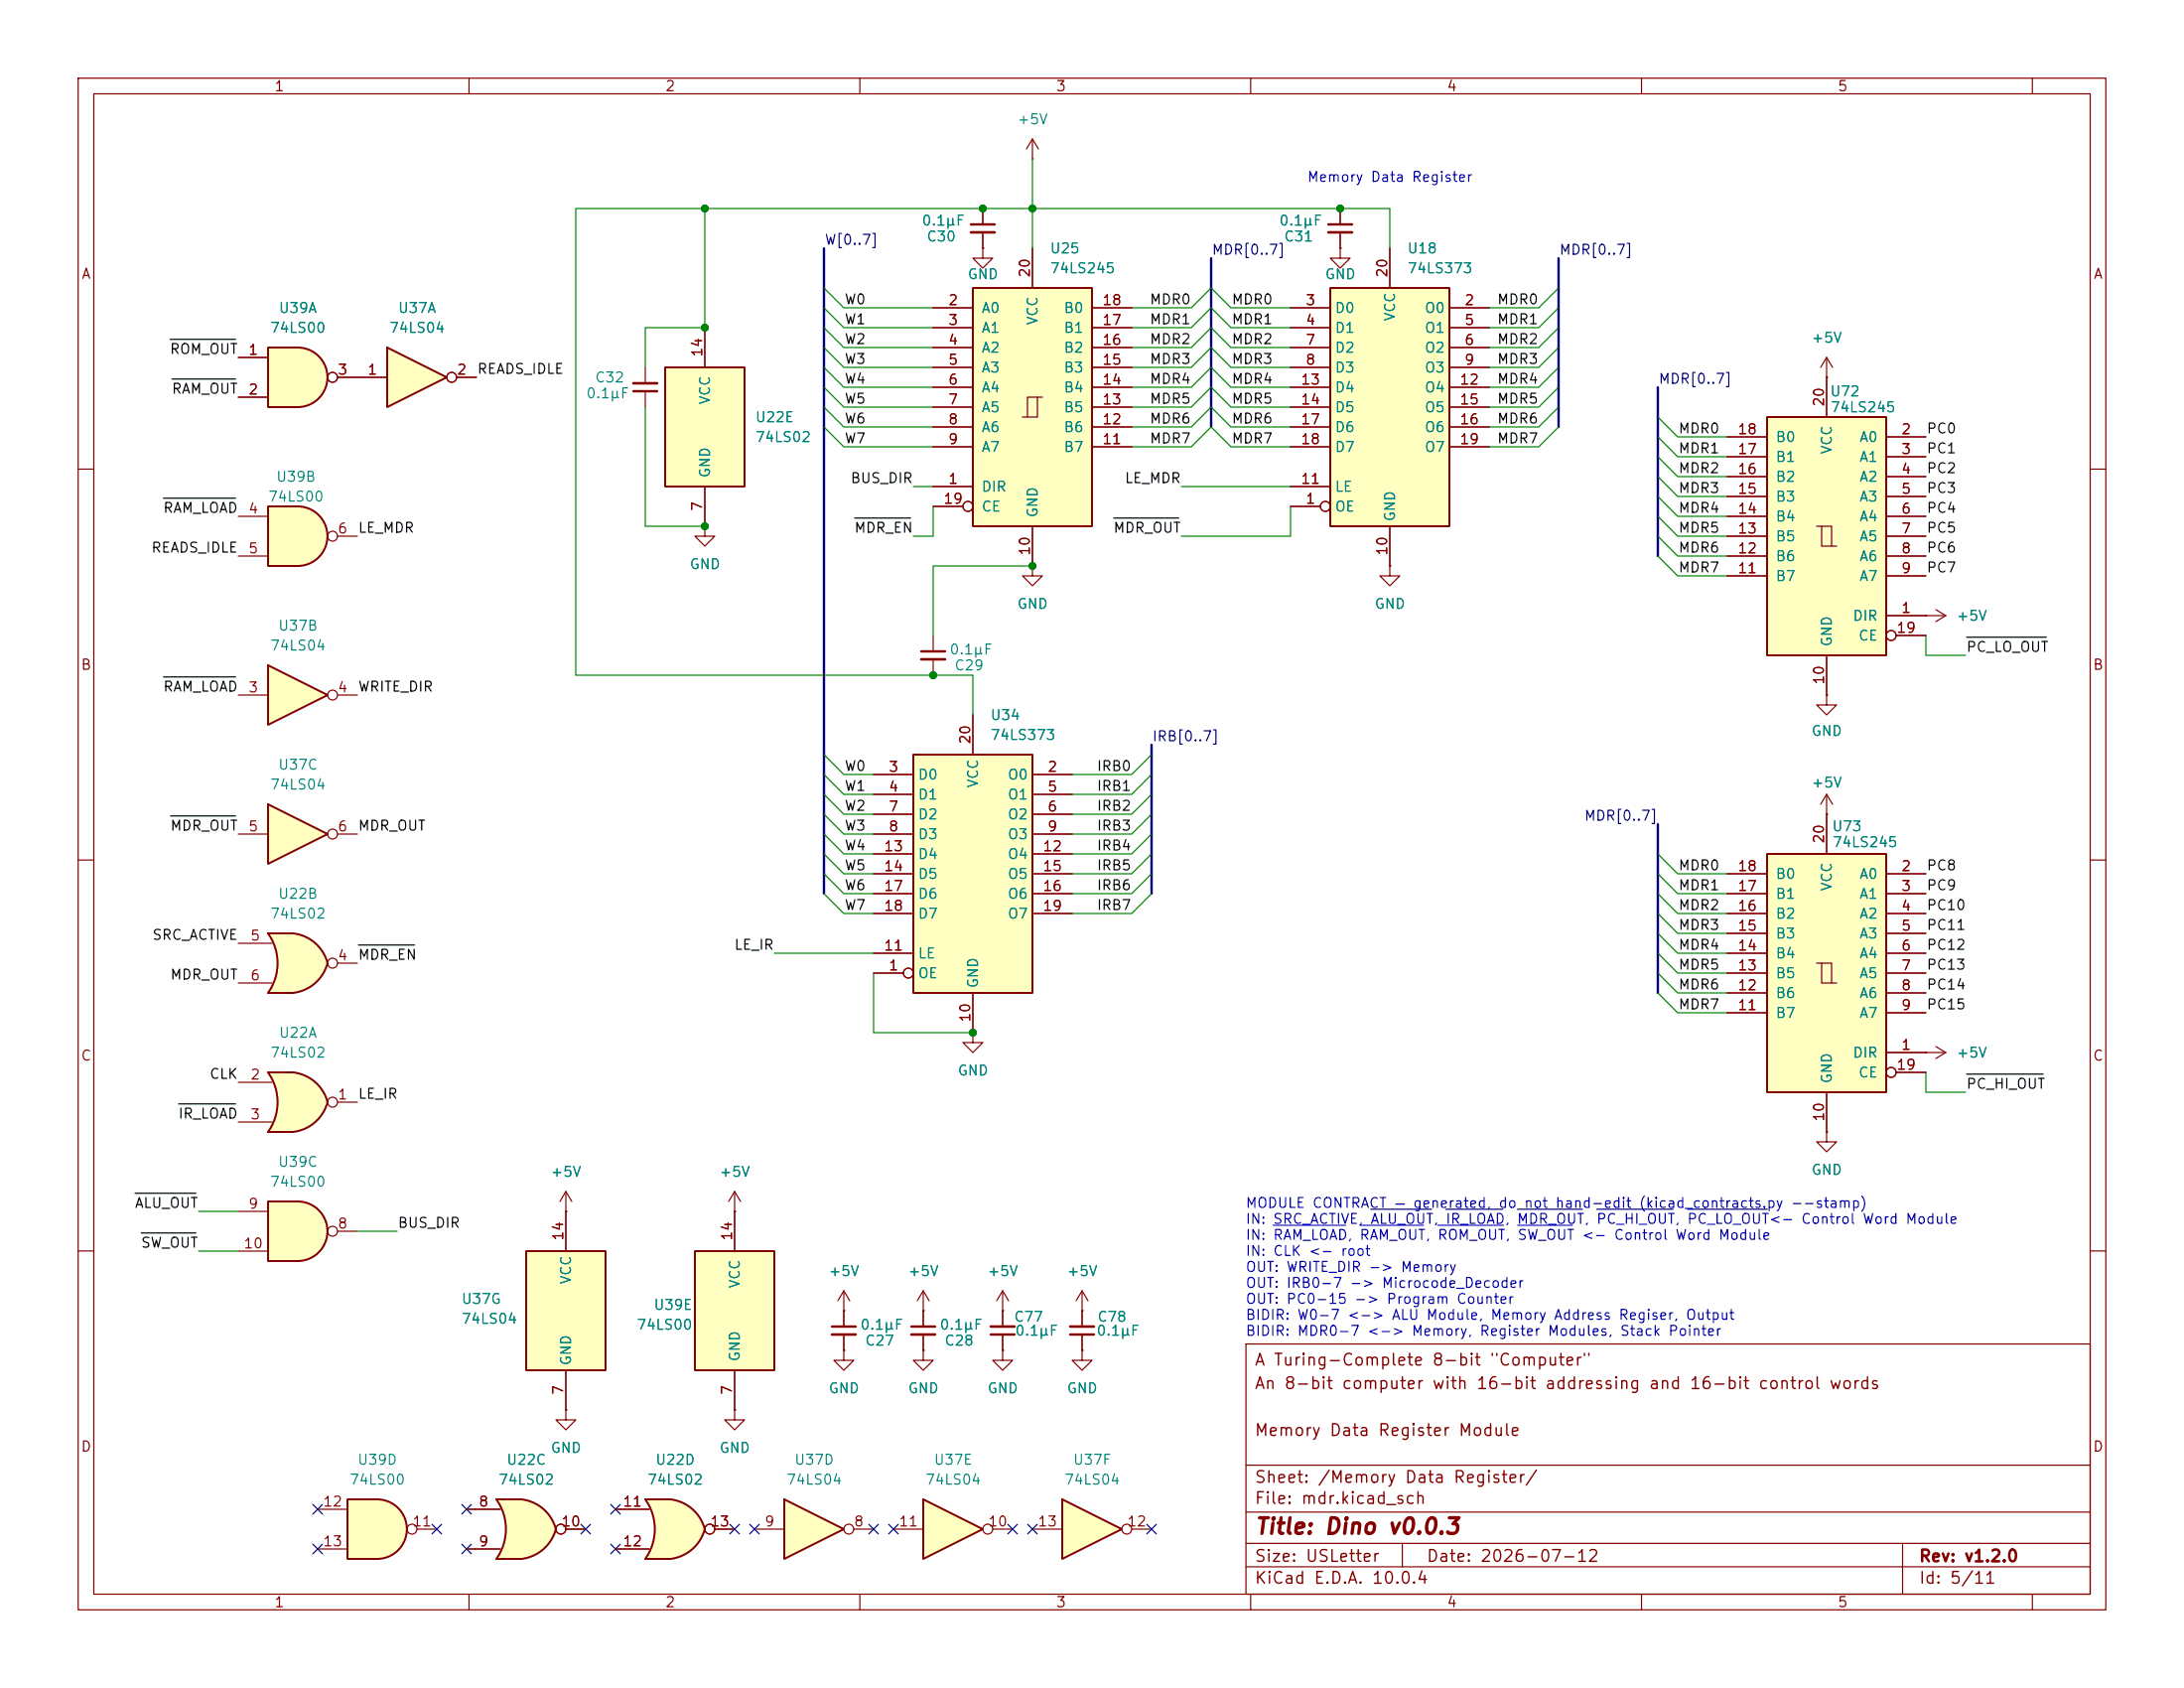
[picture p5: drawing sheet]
<svg xmlns="http://www.w3.org/2000/svg" width="279mm" height="216mm" viewBox="0 0 279 216" stroke-linecap="round" stroke-linejoin="round" font-family="sans-serif">
<g fill="none" stroke="#840000" stroke-width=".15">
<path d="M10 10h259.4v195.9h-259.4zM12 12h255.4v191.9h-255.4zM60 10v2M110 10v2M160 10v2M210 10v2M260 10v2M10 60h2M177.8 72.4v1.3h-1.3l1.3 1.2 1.3-1.2h-1.3M177.8 72.4h.1M267.4 60h2M10 110h2"/>
<path d="M267.4 110h2M10 160h2M118.1 167.6v2.1M118.1 170.7v2M159.4 171.9h108v32h-108zM267.4 160h2M159.4 197.4h108M159.4 193.4h108M159.4 187.4h108M179.4 197.4v3M243.4 197.4v6.5M60 203.9v2"/>
<path d="M110 203.9v2M159.4 200.4h108M160 203.9v2M210 203.9v2M260 203.9v2"/>
</g>
<path d="M116.6 169.7h3" fill="none" stroke="#840000" stroke-width=".3"/>
<path d="M116.6 170.7h3" fill="none" stroke="#840000" stroke-width=".33"/>
<path d="M100.3 191.8l7.6 3.8-7.6 3.8z" fill="#ffffc2"/>
<path d="M100.3 191.8l7.6 3.8-7.6 3.8z" fill="none" stroke="#840000" stroke-width=".25"/>
<g fill="none" stroke="#840000" stroke-width=".15">
<path d="M132.1 17.8l-.8 1.3M132.1 17.8l.7 1.3M132.1 17.8v2.5M132.1 20.3h.1M233.7 48.3h.1M233.7 45.7l-.8 1.3M233.7 45.7l.7 1.3M233.7 45.7v2.6M132.1 72.4v1.3h-1.3l1.3 1.2 1.2-1.2h-1.2M132.1 72.4h.1M119.4 81.3v2M119.4 84.3v2.1"/>
<path d="M107.9 167.6h.1M107.9 165.1l-.7 1.3M107.9 165.1l.8 1.3M107.9 165.1v4.6M107.9 170.7v2M118.1 172.7v1.3h-1.3l1.3 1.3 1.3-1.3h-1.3M118.1 172.7h.1M118.1 167.6h.1M118.1 165.1l-.8 1.3M118.1 165.1l.8 1.3M118.1 165.1v2.5M96.5 195.6h3.8"/>
<path d="M109.2 195.6h2.6"/>
<circle cx="108.6" cy="195.6" r=".63"/>
</g>
<path d="M117.9 83.3h3M106.4 169.7h3.1" fill="none" stroke="#840000" stroke-width=".3"/>
<path d="M117.9 84.3h3M106.4 170.7h3.1" fill="none" stroke="#840000" stroke-width=".33"/>
<path d="M118.1 191.8l7.6 3.8-7.6 3.8z" fill="#ffffc2"/>
<path d="M118.1 191.8l7.6 3.8-7.6 3.8z" fill="none" stroke="#840000" stroke-width=".25"/>
<g fill="none" stroke="#840000" stroke-width=".15">
<path d="M114.3 195.6h3.8M127 195.6h2.5"/>
<circle cx="126.4" cy="195.6" r=".63"/>
</g>
<path d="M116.8 96.5h15.3v30.5h-15.3z" fill="#ffffc2"/>
<path d="M116.8 96.5h15.3v30.5h-15.3z" fill="none" stroke="#840000" stroke-width=".25"/>
<g fill="none" stroke="#840000" stroke-width=".15">
<path d="M111.8 99.1h5M124.5 91.4v5.1M132.1 99.1h5.1M111.8 101.6h5M111.8 104.1h5M111.8 106.7h5M111.8 109.2h5M111.8 111.8h5M111.8 114.3h5M111.8 116.8h5M132.1 101.6h5.1M132.1 104.1h5.1"/>
<path d="M132.1 106.7h5.1M132.1 109.2h5.1M132.1 111.8h5.1M132.1 114.3h5.1M132.1 116.8h5.1M111.8 124.5h3.8M111.8 121.9h5M124.5 127v5.1M246.4 134.6h.1M246.4 134.6h2.5M247.6 133.9l1.3 .7M248.9 134.6l-1.3 .8"/>
<path d="M107.9 172.7v1.3h-1.2l1.2 1.3 1.3-1.3h-1.3M107.9 172.7h.1"/>
<circle cx="116.2" cy="124.5" r=".63"/>
</g>
<path d="M135.9 191.8l7.6 3.8-7.6 3.8z" fill="#ffffc2"/>
<path d="M135.9 191.8l7.6 3.8-7.6 3.8z" fill="none" stroke="#840000" stroke-width=".25"/>
<g fill="none" stroke="#840000" stroke-width=".15">
<path d="M233.7 144.8v1.3h-1.3l1.3 1.2 1.2-1.2h-1.2M233.7 144.8h.1M128.3 172.7v1.3h-1.3l1.3 1.3 1.2-1.3h-1.2M128.3 172.7h.1M138.4 167.6v2.1M138.4 170.7v2M132.1 195.6h3.8M144.8 195.6h2.5"/>
<circle cx="144.1" cy="195.6" r=".63"/>
</g>
<path d="M136.9 170.7h3.1" fill="none" stroke="#840000" stroke-width=".3"/>
<path d="M136.9 169.7h3.1" fill="none" stroke="#840000" stroke-width=".33"/>
<path d="M226.1 109.2h15.2v30.5h-15.2z" fill="#ffffc2"/>
<g fill="none" stroke="#840000" stroke-width=".15">
<path d="M125.7 26.7v2M125.7 29.7v2.1M82.5 47v2M82.5 50v2.1M90.2 67.3v1.3h-1.3l1.3 1.3 1.2-1.3h-1.2M90.2 67.3h.1M221 111.8h5.1M221 114.3h5.1M221 116.8h5.1M221 119.4h5.1M233.7 104.1v5.1M241.3 111.8h5.1"/>
<path d="M241.3 114.3h5.1M241.3 116.8h5.1M241.3 119.4h5.1M221 121.9h5.1M221 124.5h5.1M221 127h5.1M221 129.5h5.1M232.4 123.2h.6v2.5h1.9M233 123.2h1.3v2.5M233.7 139.7v5.1M241.3 134.6h5.1M241.3 121.9h5.1"/>
<path d="M241.3 124.5h5.1M241.3 127h5.1M241.3 129.5h5.1M242.6 137.2h3.8M128.3 167.6h.1M128.3 165.1l-.8 1.3M128.3 165.1l.7 1.3M128.3 165.1v2.5M138.4 172.7v1.3h-1.2l1.2 1.3 1.3-1.3h-1.3M138.4 172.7h.1M138.4 167.6h.1M138.4 165.1l-.7 1.3"/>
<path d="M138.4 165.1l.8 1.3M138.4 165.1v2.5"/>
<circle cx="241.9" cy="137.2" r=".63"/>
</g>
<path d="M226.1 109.2h15.2v30.5h-15.2z" fill="none" stroke="#840000" stroke-width=".25"/>
<path d="M124.2 28.7h3.1M81 50h3.1" fill="none" stroke="#840000" stroke-width=".3"/>
<path d="M124.2 29.7h3.1M81 49h3.1" fill="none" stroke="#840000" stroke-width=".33"/>
<path d="M85.1 47h10.1v15.2h-10.1z" fill="#ffffc2"/>
<path d="M85.1 47h10.1v15.2h-10.1z" fill="none" stroke="#840000" stroke-width=".25"/>
<path d="M90.2 41.9v5.1M90.2 62.2v5.1" fill="none" stroke="#840000" stroke-width=".15"/>
<path d="M124.5 36.8h15.2v30.5h-15.2z" fill="#ffffc2"/>
<g fill="none" stroke="#840000" stroke-width=".15">
<path d="M119.4 39.4h5.1M125.7 31.8v1.2h-1.2l1.2 1.3 1.3-1.3h-1.3M125.7 31.8h.1M132.1 31.8v5M139.7 39.4h5.1M119.4 41.9h5.1M119.4 44.5h5.1M119.4 47h5.1M119.4 49.5h5.1M119.4 52.1h5.1M119.4 54.6h5.1M119.4 57.2h5.1"/>
<path d="M132.7 50.8h-1.3v2.5M133.3 50.8h-.6v2.5h-1.9M139.7 41.9h5.1M139.7 44.5h5.1M139.7 47h5.1M139.7 49.5h5.1M139.7 52.1h5.1M139.7 54.6h5.1M139.7 57.2h5.1M119.4 62.2h5.1M119.4 64.8h3.8M132.1 67.3v5.1"/>
<path d="M246.4 78.7h.1M246.4 78.7h2.5M247.6 78l1.3 .7M248.9 78.7l-1.3 .8M233.7 88.9v1.3h-1.3l1.3 1.2 1.2-1.2h-1.2M233.7 88.9h.1M233.7 104.1h.1M233.7 101.6l-.8 1.3M233.7 101.6l.7 1.3M233.7 101.6v2.5M124.5 132.1v1.3h-1.3l1.3 1.2 1.2-1.2h-1.2M124.5 132.1h.1"/>
<path d="M128.3 167.6v2.1M128.3 170.7v2"/>
<circle cx="123.8" cy="64.8" r=".63"/>
</g>
<path d="M124.5 36.8h15.2v30.5h-15.2z" fill="none" stroke="#840000" stroke-width=".25"/>
<path d="M126.7 170.7h3.1" fill="none" stroke="#840000" stroke-width=".3"/>
<path d="M126.7 169.7h3.1" fill="none" stroke="#840000" stroke-width=".33"/>
<path d="M226.1 53.3h15.2v30.5h-15.2z" fill="#ffffc2"/>
<g fill="none" stroke="#840000" stroke-width=".15">
<path d="M221 55.9h5.1M221 58.4h5.1M233.7 48.3v5M241.3 55.9h5.1M241.3 58.4h5.1M221 61h5.1M221 63.5h5.1M221 66h5.1M221 68.6h5.1M221 71.1h5.1M221 73.7h5.1M232.4 67.3h.6v2.6h1.9"/>
<path d="M233 67.3h1.3v2.6M241.3 78.7h5.1M241.3 61h5.1M241.3 63.5h5.1M241.3 66h5.1M241.3 68.6h5.1M241.3 71.1h5.1M241.3 73.7h5.1M233.7 83.8v5.1M242.6 81.3h3.8"/>
<circle cx="241.9" cy="81.3" r=".63"/>
</g>
<path d="M226.1 53.3h15.2v30.5h-15.2z" fill="none" stroke="#840000" stroke-width=".25"/>
<path d="M34.3 85.1l7.6 3.8-7.6 3.8z" fill="#ffffc2"/>
<path d="M34.3 85.1l7.6 3.8-7.6 3.8z" fill="none" stroke="#840000" stroke-width=".25"/>
<g fill="none" stroke="#840000" stroke-width=".15">
<path d="M30.5 88.9h3.8M43.2 88.9h2.5M72.4 154.9h.1M72.4 152.4l-.8 1.3M72.4 152.4l.8 1.3M72.4 152.4v2.5"/>
<circle cx="42.5" cy="88.9" r=".63"/>
</g>
<path d="M34.3 102.9l7.6 3.8-7.6 3.8z" fill="#ffffc2"/>
<path d="M34.3 102.9l7.6 3.8-7.6 3.8z" fill="none" stroke="#840000" stroke-width=".25"/>
<g fill="none" stroke="#840000" stroke-width=".15">
<path d="M171.4 26.7v2M171.4 29.7v2.1M30.5 106.7h3.8M43.2 106.7h2.5M72.4 180.3v1.3h-1.3l1.3 1.3 1.3-1.3h-1.3M72.4 180.3h.1M94 180.3v1.3h-1.3l1.3 1.3 1.2-1.3h-1.2M94 180.3h.1"/>
<circle cx="42.5" cy="106.7" r=".63"/>
</g>
<path d="M169.9 28.7h3.1" fill="none" stroke="#840000" stroke-width=".3"/>
<path d="M169.9 29.7h3.1" fill="none" stroke="#840000" stroke-width=".33"/>
<path d="M38.1 64.8a3.8 3.8 0 0 1 3.8 3.8 3.8 3.8 0 0 1-3.8 3.8z" fill="#ffffc2" stroke="#ffffc2" stroke-width=".13"/>
<path d="M34.3 64.8h3.8v7.6h-3.8z" fill="#ffffc2"/>
<path d="M34.3 64.8h3.8a3.8 3.8 0 0 1 3.8 3.8 3.8 3.8 0 0 1-3.8 3.8h-3.8z" fill="none" stroke="#840000" stroke-width=".25"/>
<g fill="none" stroke="#840000" stroke-width=".15">
<path d="M30.5 66h3.8M30.5 71.1h3.8M43.2 68.6h2.5"/>
<circle cx="42.5" cy="68.6" r=".63"/>
</g>
<path d="M38.1 44.5a3.8 3.8 0 0 1 3.8 3.8 3.8 3.8 0 0 1-3.8 3.8z" fill="#ffffc2" stroke="#ffffc2" stroke-width=".13"/>
<path d="M34.3 44.5h3.8v7.6h-3.8z" fill="#ffffc2"/>
<path d="M34.3 44.5h3.8a3.8 3.8 0 0 1 3.8 3.8 3.8 3.8 0 0 1-3.8 3.8h-3.8z" fill="none" stroke="#840000" stroke-width=".25"/>
<g fill="none" stroke="#840000" stroke-width=".15">
<path d="M30.5 45.7h3.8M30.5 50.8h3.8M43.2 48.3h2.5"/>
<circle cx="42.5" cy="48.3" r=".63"/>
</g>
<path d="M49.5 44.5l7.6 3.8-7.6 3.8z" fill="#ffffc2"/>
<path d="M49.5 44.5l7.6 3.8-7.6 3.8z" fill="none" stroke="#840000" stroke-width=".25"/>
<g fill="none" stroke="#840000" stroke-width=".15">
<path d="M45.7 48.3h3.8M58.4 48.3h2.6"/>
<circle cx="57.8" cy="48.3" r=".63"/>
</g>
<path d="M82.5 191.8h3.2M82.5 199.4h3.2" fill="none" stroke="#ffffc2" stroke-width=".13"/>
<g fill="#ffffc2" stroke="#ffffc2" stroke-width=".13">
<path d="M85.1 194.2l5.1 1.4a5.2 5.2 0 0 1-4.4 3.8z"/>
<path d="M85.8 191.8a5.1 5.1 0 0 1 4.4 3.8l-5 1.3z"/>
</g>
<path d="M82.5 191.8h3.2v7.6h-3.2a6.7 6.7 0 0 0 0-7.6z" fill="#ffffc2"/>
<path d="M85.7 191.8h-3.2a6.6 6.6 0 0 1 0 7.6h3.2M85.8 191.8a5.2 5.2 0 0 1 4.4 3.8 5.2 5.2 0 0 1-4.4 3.8" fill="none" stroke="#840000" stroke-width=".25"/>
<g fill="none" stroke="#840000" stroke-width=".15">
<path d="M78.7 193h4.4M78.7 198.1h4.4M91.4 195.6h2.6"/>
<circle cx="90.8" cy="195.6" r=".63"/>
</g>
<path d="M63.5 191.8h3.2M63.5 199.4h3.2" fill="none" stroke="#ffffc2" stroke-width=".13"/>
<g fill="#ffffc2" stroke="#ffffc2" stroke-width=".13">
<path d="M66.1 194.2l5 1.4a5.2 5.2 0 0 1-4.4 3.8z"/>
<path d="M66.7 191.8a5.1 5.1 0 0 1 4.4 3.8l-5 1.3z"/>
</g>
<path d="M63.5 191.8h3.2v7.6h-3.2a6.7 6.7 0 0 0 0-7.6z" fill="#ffffc2"/>
<path d="M66.7 191.8h-3.2a6.6 6.6 0 0 1 0 7.6h3.2M66.7 191.8a5.2 5.2 0 0 1 4.4 3.8 5.2 5.2 0 0 1-4.4 3.8" fill="none" stroke="#840000" stroke-width=".25"/>
<g fill="none" stroke="#840000" stroke-width=".15">
<path d="M59.7 193h4.3M59.7 198.1h4.3M72.4 195.6h2.5"/>
<circle cx="71.8" cy="195.6" r=".63"/>
</g>
<path d="M88.9 160h10.2v15.3h-10.2z" fill="#ffffc2"/>
<path d="M88.9 160h10.2v15.3h-10.2z" fill="none" stroke="#840000" stroke-width=".25"/>
<path d="M94 154.9v5.1M94 175.3v5" fill="none" stroke="#840000" stroke-width=".15"/>
<path d="M67.3 160h10.2v15.3h-10.2z" fill="#ffffc2"/>
<path d="M67.3 160h10.2v15.3h-10.2z" fill="none" stroke="#840000" stroke-width=".25"/>
<path d="M72.4 154.9v5.1M94 154.9h.1M94 152.4l-.8 1.3M94 152.4l.7 1.3M94 152.4v2.5M72.4 175.3v5" fill="none" stroke="#840000" stroke-width=".15"/>
<path d="M48.3 191.8a3.8 3.8 0 0 1 3.8 3.8 3.8 3.8 0 0 1-3.8 3.8z" fill="#ffffc2" stroke="#ffffc2" stroke-width=".13"/>
<path d="M44.4 191.8h3.9v7.6h-3.9z" fill="#ffffc2"/>
<path d="M44.4 191.8h3.9a3.8 3.8 0 0 1 3.8 3.8 3.8 3.8 0 0 1-3.8 3.8h-3.9z" fill="none" stroke="#840000" stroke-width=".25"/>
<g fill="none" stroke="#840000" stroke-width=".15">
<path d="M40.6 193h3.8M40.6 198.1h3.8M53.3 195.6h2.6"/>
<circle cx="52.7" cy="195.6" r=".63"/>
</g>
<path d="M170.2 36.8h15.2v30.5h-15.2z" fill="#ffffc2"/>
<path d="M170.2 36.8h15.2v30.5h-15.2z" fill="none" stroke="#840000" stroke-width=".25"/>
<g fill="none" stroke="#840000" stroke-width=".15">
<path d="M165.1 39.4h5.1M171.4 31.8v1.2h-1.2l1.2 1.3 1.3-1.3h-1.3M171.4 31.8h.1M177.8 31.8v5M185.4 39.4h5.1M165.1 41.9h5.1M165.1 44.5h5.1M165.1 47h5.1M165.1 49.5h5.1M165.1 52.1h5.1M165.1 54.6h5.1M165.1 57.2h5.1"/>
<path d="M185.4 41.9h5.1M185.4 44.5h5.1M185.4 47h5.1M185.4 49.5h5.1M185.4 52.1h5.1M185.4 54.6h5.1M185.4 57.2h5.1M165.1 64.8h3.8M165.1 62.2h5.1M177.8 67.3v5.1"/>
<circle cx="169.5" cy="64.8" r=".63"/>
</g>
<path d="M38.1 153.7a3.8 3.8 0 0 1 3.8 3.8 3.8 3.8 0 0 1-3.8 3.8z" fill="#ffffc2" stroke="#ffffc2" stroke-width=".13"/>
<path d="M34.3 153.7h3.8v7.6h-3.8z" fill="#ffffc2"/>
<path d="M34.3 153.7h3.8a3.8 3.8 0 0 1 3.8 3.8 3.8 3.8 0 0 1-3.8 3.8h-3.8z" fill="none" stroke="#840000" stroke-width=".25"/>
<g fill="none" stroke="#840000" stroke-width=".15">
<path d="M30.5 154.9h3.8M43.2 157.5h2.5M30.5 160h3.8"/>
<circle cx="42.5" cy="157.5" r=".63"/>
</g>
<path d="M34.3 119.4h3.2M34.3 127h3.2" fill="none" stroke="#ffffc2" stroke-width=".13"/>
<g fill="#ffffc2" stroke="#ffffc2" stroke-width=".13">
<path d="M36.9 121.8l5 1.4a5.2 5.2 0 0 1-4.4 3.8z"/>
<path d="M37.5 119.4a5.1 5.1 0 0 1 4.4 3.8l-5 1.3z"/>
</g>
<path d="M34.3 119.4h3.2v7.6h-3.2a6.7 6.7 0 0 0 0-7.6z" fill="#ffffc2"/>
<path d="M37.5 119.4h-3.2a6.6 6.6 0 0 1 0 7.6h3.2M37.5 119.4a5.1 5.1 0 0 1 4.4 3.8 5.2 5.2 0 0 1-4.4 3.8" fill="none" stroke="#840000" stroke-width=".25"/>
<g fill="none" stroke="#840000" stroke-width=".15">
<path d="M30.5 120.7h4.3M30.5 125.7h4.3M43.2 123.2h2.5"/>
<circle cx="42.5" cy="123.2" r=".63"/>
</g>
<path d="M34.3 137.2h3.2M34.3 144.8h3.2" fill="none" stroke="#ffffc2" stroke-width=".13"/>
<g fill="#ffffc2" stroke="#ffffc2" stroke-width=".13">
<path d="M36.9 139.6l5 1.4a5.2 5.2 0 0 1-4.4 3.8z"/>
<path d="M37.5 137.2a5.1 5.1 0 0 1 4.4 3.8l-5 1.3z"/>
</g>
<path d="M34.3 137.2h3.2v7.6h-3.2a6.7 6.7 0 0 0 0-7.6z" fill="#ffffc2"/>
<path d="M37.5 137.2h-3.2a6.6 6.6 0 0 1 0 7.6h3.2M37.5 137.2a5.1 5.1 0 0 1 4.4 3.8 5.2 5.2 0 0 1-4.4 3.8" fill="none" stroke="#840000" stroke-width=".25"/>
<g fill="none" stroke="#840000" stroke-width=".15">
<path d="M119.4 39.4h5.1M125.7 31.8h.1M125.7 26.7v2M125.7 29.7v2.1M132.1 31.8v5M139.7 39.4h5.1M165.1 39.4h5.1M171.4 31.8h.1M171.4 26.7v2M171.4 29.7v2.1M177.8 31.8v5M185.4 39.4h5.1"/>
<path d="M30.5 45.7h3.8M30.5 50.8h3.8M43.2 48.3h6.3M58.4 48.3h2.6M90.2 41.9v5.1M119.4 41.9h5.1M119.4 44.5h5.1M119.4 47h5.1M119.4 49.5h5.1M119.4 52.1h5.1M119.4 54.6h5.1M119.4 57.2h5.1"/>
<path d="M139.7 41.9h5.1M139.7 44.5h5.1M139.7 47h5.1M139.7 49.5h5.1M139.7 52.1h5.1M139.7 54.6h5.1M139.7 57.2h5.1M165.1 41.9h5.1M165.1 44.5h5.1M165.1 47h5.1M165.1 49.5h5.1M165.1 52.1h5.1"/>
<path d="M165.1 54.6h5.1M165.1 57.2h5.1M185.4 41.9h5.1M185.4 44.5h5.1M185.4 47h5.1M185.4 49.5h5.1M185.4 52.1h5.1M185.4 54.6h5.1M185.4 57.2h5.1M221 55.9h5.1M221 58.4h5.1M233.7 48.3h.1"/>
<path d="M233.7 48.3v5M241.3 55.9h5.1M241.3 58.4h5.1M90.2 67.3h.1M90.2 62.2v5.1M119.4 64.8h3.8M119.4 62.2h5.1M132.1 72.4h.1M132.1 67.3v5.1M165.1 64.8h3.8M165.1 62.2h5.1M177.8 72.4h.1"/>
<path d="M177.8 67.3v5.1M221 61h5.1M221 63.5h5.1M221 66h5.1M221 68.6h5.1M221 71.1h5.1M221 73.7h5.1M241.3 78.7h5.1M241.3 61h5.1M241.3 63.5h5.1M241.3 66h5.1M241.3 68.6h5.1"/>
<path d="M241.3 71.1h5.1M241.3 73.7h5.1M246.4 78.7h.1M111.8 99.1h5M124.5 91.4v5.1M132.1 99.1h5.1M233.7 88.9h.1M233.7 83.8v5.1M242.6 81.3h3.8M111.8 111.8h5M111.8 114.3h5M111.8 116.8h5"/>
<path d="M111.8 101.6h5M111.8 104.1h5M111.8 106.7h5M111.8 109.2h5M132.1 111.8h5.1M132.1 114.3h5.1M132.1 116.8h5.1M132.1 101.6h5.1M132.1 104.1h5.1M132.1 106.7h5.1M132.1 109.2h5.1M221 111.8h5.1"/>
<path d="M221 114.3h5.1M221 116.8h5.1M221 119.4h5.1M233.7 104.1h.1M233.7 104.1v5.1M241.3 111.8h5.1M241.3 114.3h5.1M241.3 116.8h5.1M241.3 119.4h5.1M30.5 138.4h4.3M111.8 121.9h5M111.8 124.5h3.8"/>
<path d="M124.5 132.1h.1M124.5 127v5.1M221 121.9h5.1M221 124.5h5.1M221 127h5.1M221 129.5h5.1M233.7 139.7v5.1M241.3 134.6h5.1M241.3 121.9h5.1M241.3 124.5h5.1M241.3 127h5.1M241.3 129.5h5.1"/>
<path d="M242.6 137.2h3.8M246.4 134.6h.1M30.5 143.5h4.3M43.2 141h2.5M72.4 154.9h.1M72.4 154.9v5.1M94 154.9h.1M94 154.9v5.1M233.7 144.8h.1M72.4 175.3v5M94 175.3v5M107.9 172.7h.1"/>
<path d="M107.9 167.6h.1M107.9 167.6v2.1M107.9 170.7v2M118.1 167.6h.1M118.1 172.7h.1M118.1 167.6v2.1M118.1 170.7v2M128.3 167.6h.1M128.3 172.7h.1M128.3 167.6v2.1M128.3 170.7v2M138.4 167.6h.1"/>
<path d="M138.4 172.7h.1M138.4 167.6v2.1M138.4 170.7v2M59.7 193h4.3M59.7 198.1h4.3M72.4 180.3h.1M72.4 195.6h2.5M78.7 193h4.4M78.7 198.1h4.4M91.4 195.6h2.6M94 180.3h.1"/>
<circle cx="42.5" cy="48.3" r=".63"/>
<circle cx="57.8" cy="48.3" r=".63"/>
<circle cx="123.8" cy="64.8" r=".63"/>
<circle cx="169.5" cy="64.8" r=".63"/>
<circle cx="241.9" cy="81.3" r=".63"/>
<circle cx="116.2" cy="124.5" r=".63"/>
<circle cx="241.9" cy="137.2" r=".63"/>
<circle cx="42.5" cy="141" r=".63"/>
<circle cx="71.8" cy="195.6" r=".63"/>
<circle cx="90.8" cy="195.6" r=".63"/>
</g>
<g fill="none" stroke="#000" stroke-width=".15">
<path d="M21.8 43.4h8.3M22 48.5h8.1M20.9 63.7h9.2M109.3 66.3h7.2M142.5 66.3h8.3M20.9 86.6h9.2M251.6 81.5h10.2M21.8 104.4h8.3M45.8 120.9h7.2M251.6 137.4h9.8M17.3 152.6h7.8M18.1 157.7h7"/>
<path d="M22.8 141.2h7.3"/>
</g>
<path d="M105.4 31.8v82.5M154.9 33v21.6M199.4 33v21.6M212.1 49.5v21.6M147.3 95.3v19M212.1 105.4v21.6" fill="none" stroke="#000084" stroke-width=".3"/>
<g fill="none" stroke="#008400" stroke-width=".15">
<path d="M90.2 26.7v15.2h-7.7v5.1M105.4 36.8l2.5 2.6h11.5M105.4 39.4l2.5 2.5h11.5M132.1 20.3v11.5M144.8 39.4h7.6l2.5-2.6 2.6 2.6h7.6M177.8 31.8v-5.1h-104.1v59.7h50.8v5M199.4 36.8l-2.6 2.6h-6.3M199.4 39.4l-2.6 2.5h-6.3M82.5 52.1v15.2h7.7M105.4 54.6l2.5 2.6h11.5M105.4 47l2.5 2.5h11.5M105.4 44.5l2.5 2.5h11.5"/>
<path d="M105.4 41.9l2.5 2.6h11.5M105.4 52.1l2.5 2.5h11.5M105.4 49.5l2.5 2.6h11.5M144.8 57.2h7.6l2.5-2.6 2.6 2.6h7.6M144.8 49.5h7.6l2.5-2.5 2.6 2.5h7.6M144.8 41.9h7.6l2.5-2.5 2.6 2.5h7.6M144.8 47h7.6l2.5-2.5 2.6 2.5h7.6M144.8 44.5h7.6l2.5-2.6 2.6 2.6h7.6M144.8 54.6h7.6l2.5-2.5 2.6 2.5h7.6M144.8 52.1h7.6l2.5-2.6 2.6 2.6h7.6M199.4 54.6l-2.6 2.6h-6.3M199.4 47l-2.6 2.5h-6.3"/>
<path d="M199.4 44.5l-2.6 2.5h-6.3M199.4 41.9l-2.6 2.6h-6.3M199.4 52.1l-2.6 2.5h-6.3M199.4 49.5l-2.6 2.6h-6.3M212.1 55.9l2.5 2.5h6.4M212.1 53.3l2.5 2.6h6.4M212.1 58.4l2.5 2.6h6.4M116.8 62.2h2.6M119.4 64.8v3.8h-2.6M132.1 72.4h-12.7v8.9M151.1 62.2h14M165.1 64.8v3.8h-14"/>
<path d="M212.1 68.6l2.5 2.5h6.4M212.1 61l2.5 2.5h6.4M212.1 63.5l2.5 2.5h6.4M212.1 66l2.5 2.6h6.4M212.1 71.1l2.5 2.6h6.4M105.4 96.5l2.5 2.6h3.9M105.4 99.1l2.5 2.5h3.9M147.3 96.5l-2.5 2.6h-7.6M147.3 99.1l-2.5 2.5h-7.6M246.4 81.3v2.5h5.1M105.4 109.2l2.5 2.6h3.9M105.4 111.8l2.5 2.5h3.9"/>
<path d="M105.4 114.3l2.5 2.5h3.9M105.4 106.7l2.5 2.5h3.9M105.4 104.1l2.5 2.6h3.9M105.4 101.6l2.5 2.5h3.9M147.3 109.2l-2.5 2.6h-7.6M147.3 111.8l-2.5 2.5h-7.6M147.3 114.3l-2.5 2.5h-7.6M147.3 106.7l-2.5 2.5h-7.6M147.3 104.1l-2.5 2.6h-7.6M147.3 101.6l-2.5 2.5h-7.6M212.1 109.2l2.5 2.6h6.4M212.1 111.8l2.5 2.5h6.4"/>
<path d="M212.1 116.8l2.5 2.6h6.4M212.1 119.4l2.5 2.5h6.4M212.1 114.3l2.5 2.5h6.4M99.1 121.9h12.7M111.8 124.5v7.6h12.7M212.1 124.5l2.5 2.5h6.4M212.1 127l2.5 2.5h6.4M212.1 121.9l2.5 2.6h6.4M246.4 137.2v2.5h5.1M25.4 154.9h5.1M45.7 157.5h5.1M25.4 160h5.1"/>
</g>
<g fill="none" stroke="#000084" stroke-width=".15">
<path d="M40 197.5l1.2 1.2M40 192.4l1.2 1.2M41.2 197.5l-1.2 1.2M41.2 192.4l-1.2 1.2M55.3 195l1.2 1.2M56.5 195l-1.2 1.2M59.1 192.4l1.2 1.2M59.1 197.5l1.2 1.2M60.3 192.4l-1.2 1.2M60.3 197.5l-1.2 1.2M74.3 195l1.2 1.2M75.5 195l-1.2 1.2"/>
<path d="M78.1 197.5l1.2 1.2M78.1 192.4l1.2 1.2M79.3 197.5l-1.2 1.2M79.3 192.4l-1.2 1.2M93.4 195l1.2 1.2M94.6 195l-1.2 1.2M95.9 195l1.2 1.2M97.1 195l-1.2 1.2M111.2 195l1.2 1.2M112.4 195l-1.2 1.2M113.7 195l1.2 1.2M114.9 195l-1.2 1.2"/>
<path d="M128.9 195l1.2 1.2M130.1 195l-1.2 1.2M131.5 195l1.2 1.2M132.7 195l-1.2 1.2M146.7 195l1.2 1.2M147.9 195l-1.2 1.2"/>
</g>
<path d="M162.9 156.7h9.2M174 156.7h8.1M175.4 154.7h7.7M183.9 156.7h8.4M185 154.7h7.3M194.1 154.7h8.3M194.2 156.7h7M204.3 154.7h9.7M215.9 154.7h10.2" fill="none" stroke="#0000c2" stroke-width=".15"/>
<g fill="#008400" stroke="#008400" stroke-width=".13">
<circle cx="132.1" cy="26.7" r=".46"/>
<circle cx="125.7" cy="26.7" r=".46"/>
<circle cx="171.4" cy="26.7" r=".46"/>
<circle cx="132.1" cy="72.4" r=".46"/>
<circle cx="119.4" cy="86.4" r=".46"/>
<circle cx="124.5" cy="132.1" r=".46"/>
<circle cx="90.2" cy="26.7" r=".46"/>
<circle cx="90.2" cy="41.9" r=".46"/>
<circle cx="90.2" cy="67.3" r=".46"/>
</g>
<text font-size="2" fill="#840000" x="160.4" y="196.7">Title: Dino v0.0.3</text>
<g font-size="1.5" fill="#840000">
<text x="160.4" y="178">An 8-bit computer with 16-bit addressing and 16-bit control words</text>
<text x="160.4" y="175">A Turing-Complete 8-bit &quot;Computer&quot;</text>
<text x="160.4" y="184">Memory Data Register Module</text>
<text x="160.4" y="190">Sheet: /Memory Data Register/</text>
<text x="160.4" y="192.7">File: mdr.kicad_sch</text>
<text x="160.4" y="202.9">KiCad E.D.A. 10.0.4</text>
<text x="160.4" y="200.1">Size: USLetter</text>
<text x="182.4" y="200.1">Date: 2026-07-12</text>
<text x="245.4" y="200.1">Rev: v1.2.0</text>
<text x="245.4" y="202.9">Id: 5/11</text>
</g>
<g font-size="1.3" fill="#840000">
<text x="35" y="12">1</text>
<text x="85" y="12">2</text>
<text x="135" y="12">3</text>
<text x="185" y="12">4</text>
<text x="235" y="12">5</text>
<text x="10.3" y="36">A</text>
<text x="132.1" y="35.6" transform="rotate(-90 132.1 35.6)">20</text>
<text x="177.8" y="35.6" transform="rotate(-90 177.8 35.6)">20</text>
<text x="267.7" y="36">A</text>
<text x="121.2" y="39.3">2</text>
<text x="121.2" y="41.9">3</text>
<text x="140.9" y="41.9">17</text>
<text x="140.9" y="39.3">18</text>
<text x="166.9" y="39.3">3</text>
<text x="166.9" y="41.9">4</text>
<text x="187.3" y="39.3">2</text>
<text x="187.3" y="41.9">5</text>
<text x="31.7" y="45.7">1</text>
<text x="90.1" y="45.8" transform="rotate(-90 90.1 45.8)">14</text>
<text x="121.2" y="44.4">4</text>
<text x="121.2" y="47">5</text>
<text x="140.9" y="47">15</text>
<text x="140.9" y="44.4">16</text>
<text x="166.9" y="44.4">7</text>
<text x="166.9" y="47">8</text>
<text x="187.3" y="44.4">6</text>
<text x="187.3" y="47">9</text>
<text x="31.7" y="50.8">2</text>
<text x="43.1" y="48.2">3</text>
<text x="46.9" y="48.2">1</text>
<text x="58.3" y="48.2">2</text>
<text x="121.2" y="49.5">6</text>
<text x="121.2" y="52">7</text>
<text x="140.9" y="52">13</text>
<text x="140.9" y="49.5">14</text>
<text x="166.3" y="49.5">13</text>
<text x="166.3" y="52">14</text>
<text x="186.6" y="49.5">12</text>
<text x="186.6" y="52">15</text>
<text x="233.7" y="52.1" transform="rotate(-90 233.7 52.1)">20</text>
<text x="121.2" y="54.6">8</text>
<text x="121.2" y="57.1">9</text>
<text x="140.9" y="57.1">11</text>
<text x="140.9" y="54.6">12</text>
<text x="166.3" y="54.6">17</text>
<text x="166.3" y="57.1">18</text>
<text x="186.6" y="54.6">16</text>
<text x="186.6" y="57.1">19</text>
<text x="222.2" y="58.4">17</text>
<text x="222.2" y="55.9">18</text>
<text x="243.1" y="55.9">2</text>
<text x="243.1" y="58.4">3</text>
<text x="90.1" y="65.5" transform="rotate(-90 90.1 65.5)">7</text>
<text x="120.6" y="64.7">19</text>
<text x="121.2" y="62.2">1</text>
<text x="166.3" y="62.2">11</text>
<text x="166.9" y="64.7">1</text>
<text x="222.2" y="63.5">15</text>
<text x="222.2" y="60.9">16</text>
<text x="243.1" y="60.9">4</text>
<text x="243.1" y="63.5">5</text>
<text x="31.7" y="66">4</text>
<text x="31.7" y="71.1">5</text>
<text x="43.1" y="68.6">6</text>
<text x="132.1" y="71.2" transform="rotate(-90 132.1 71.2)">10</text>
<text x="177.8" y="71.2" transform="rotate(-90 177.8 71.2)">10</text>
<text x="222.2" y="71.1">12</text>
<text x="222.2" y="68.6">13</text>
<text x="222.2" y="66">14</text>
<text x="243.1" y="66">6</text>
<text x="243.1" y="68.6">7</text>
<text x="243.1" y="71.1">8</text>
<text x="222.2" y="73.6">11</text>
<text x="243.1" y="73.6">9</text>
<text x="242.5" y="81.3">19</text>
<text x="243.1" y="78.7">1</text>
<text x="10.3" y="86">B</text>
<text x="31.7" y="88.9">3</text>
<text x="43.1" y="88.9">4</text>
<text x="233.7" y="87.7" transform="rotate(-90 233.7 87.7)">10</text>
<text x="267.7" y="86">B</text>
<text x="124.4" y="95.3" transform="rotate(-90 124.4 95.3)">20</text>
<text x="113.6" y="99">3</text>
<text x="113.6" y="101.6">4</text>
<text x="133.9" y="99">2</text>
<text x="133.9" y="101.6">5</text>
<text x="31.7" y="106.7">5</text>
<text x="43.1" y="106.7">6</text>
<text x="113.6" y="104.1">7</text>
<text x="113.6" y="106.7">8</text>
<text x="133.9" y="104.1">6</text>
<text x="133.9" y="106.7">9</text>
<text x="233.7" y="108" transform="rotate(-90 233.7 108)">20</text>
<text x="113" y="109.2">13</text>
<text x="113" y="111.7">14</text>
<text x="133.3" y="109.2">12</text>
<text x="133.3" y="111.7">15</text>
<text x="222.2" y="111.7">18</text>
<text x="243.1" y="111.7">2</text>
<text x="113" y="114.3">17</text>
<text x="113" y="116.8">18</text>
<text x="133.3" y="114.3">16</text>
<text x="133.3" y="116.8">19</text>
<text x="222.2" y="119.4">15</text>
<text x="222.2" y="116.8">16</text>
<text x="222.2" y="114.3">17</text>
<text x="243.1" y="114.3">3</text>
<text x="243.1" y="116.8">4</text>
<text x="243.1" y="119.4">5</text>
<text x="31.9" y="120.6">5</text>
<text x="31.9" y="125.7">6</text>
<text x="43.1" y="123.2">4</text>
<text x="113" y="121.9">11</text>
<text x="113.6" y="124.4">1</text>
<text x="222.2" y="124.4">13</text>
<text x="222.2" y="121.9">14</text>
<text x="243.1" y="121.9">6</text>
<text x="243.1" y="124.4">7</text>
<text x="124.4" y="130.9" transform="rotate(-90 124.4 130.9)">10</text>
<text x="222.2" y="129.5">11</text>
<text x="222.2" y="127">12</text>
<text x="243.1" y="127">8</text>
<text x="243.1" y="129.5">9</text>
<text x="10.3" y="136">C</text>
<text x="242.5" y="137.1">19</text>
<text x="243.1" y="134.6">1</text>
<text x="267.7" y="136">C</text>
<text x="31.9" y="138.4">2</text>
<text x="31.9" y="143.5">3</text>
<text x="43.1" y="140.9">1</text>
<text x="233.7" y="143.6" transform="rotate(-90 233.7 143.6)">10</text>
<text x="31.7" y="154.9">9</text>
<text x="31.1" y="160">10</text>
<text x="43.1" y="157.5">8</text>
<text x="72.4" y="158.8" transform="rotate(-90 72.4 158.8)">14</text>
<text x="94" y="158.8" transform="rotate(-90 94 158.8)">14</text>
<text x="72.4" y="178.5" transform="rotate(-90 72.4 178.5)">7</text>
<text x="94" y="178.5" transform="rotate(-90 94 178.5)">7</text>
<text x="10.3" y="186">D</text>
<text x="267.7" y="186">D</text>
<text x="41.2" y="193">12</text>
<text x="52.7" y="195.6">11</text>
<text x="61.1" y="193">8</text>
<text x="71.7" y="195.6">10</text>
<text x="79.6" y="193">11</text>
<text x="90.8" y="195.6">13</text>
<text x="97.7" y="195.6">9</text>
<text x="109.1" y="195.6">8</text>
<text x="114.9" y="195.6">11</text>
<text x="126.3" y="195.6">10</text>
<text x="132.7" y="195.6">13</text>
<text x="144.1" y="195.6">12</text>
<text x="41.2" y="198.1">13</text>
<text x="61.1" y="198.1">9</text>
<text x="79.6" y="198.1">12</text>
<text x="35" y="205.9">1</text>
<text x="85" y="205.9">2</text>
<text x="135" y="205.9">3</text>
<text x="185" y="205.9">4</text>
<text x="235" y="205.9">5</text>
</g>
<g font-size="1.3" fill="#008484">
<text x="130" y="16.2">+5V</text>
<text x="117.8" y="29.2">0.1µF</text>
<text x="163.5" y="29.2">0.1µF</text>
<text x="118.4" y="31.2">C30</text>
<text x="134.2" y="32.7">U25</text>
<text x="134.2" y="35.3">74LS245</text>
<text x="164.2" y="31.2">C31</text>
<text x="180" y="32.7">U18</text>
<text x="180" y="35.3">74LS373</text>
<text x="35.6" y="40.3">U39A</text>
<text x="50.8" y="40.3">U37A</text>
<text x="123.7" y="36">GND</text>
<text x="125.5" y="40.3">A0</text>
<text x="133.1" y="41.7" transform="rotate(-90 133.1 41.7)">VCC</text>
<text x="136" y="40.3">B0</text>
<text x="169.4" y="36">GND</text>
<text x="170.7" y="40.3">D0</text>
<text x="178.8" y="41.2" transform="rotate(-90 178.8 41.2)">VCC</text>
<text x="182.2" y="40.3">O0</text>
<text x="34.5" y="42.9">74LS00</text>
<text x="49.7" y="42.9">74LS04</text>
<text x="125.5" y="42.9">A1</text>
<text x="125.5" y="45.4">A2</text>
<text x="125.5" y="48">A3</text>
<text x="136" y="48">B3</text>
<text x="136" y="45.4">B2</text>
<text x="136" y="42.9">B1</text>
<text x="170.7" y="42.9">D1</text>
<text x="170.7" y="45.4">D2</text>
<text x="170.7" y="48">D3</text>
<text x="182.2" y="42.9">O1</text>
<text x="182.2" y="45.4">O2</text>
<text x="182.2" y="48">O3</text>
<text x="231.6" y="44.2">+5V</text>
<text x="74.9" y="51.3">0.1µF</text>
<text x="76" y="49.2">C32</text>
<text x="91.1" y="51.8" transform="rotate(-90 91.1 51.8)">VCC</text>
<text x="125.5" y="50.5">A4</text>
<text x="125.5" y="53">A5</text>
<text x="136" y="53">B5</text>
<text x="136" y="50.5">B4</text>
<text x="170.7" y="50.5">D4</text>
<text x="170.7" y="53">D5</text>
<text x="182.2" y="50.5">O4</text>
<text x="182.2" y="53">O5</text>
<text x="234" y="51">U72</text>
<text x="234.1" y="53">74LS245</text>
<text x="96.5" y="54.3">U22E</text>
<text x="96.5" y="56.9">74LS02</text>
<text x="125.5" y="55.6">A6</text>
<text x="125.5" y="58.1">A7</text>
<text x="136" y="58.1">B7</text>
<text x="136" y="55.6">B6</text>
<text x="170.7" y="55.6">D6</text>
<text x="170.7" y="58.1">D7</text>
<text x="182.2" y="55.6">O6</text>
<text x="182.2" y="58.1">O7</text>
<text x="227.1" y="59.4">B1</text>
<text x="227.1" y="56.9">B0</text>
<text x="234.7" y="58.2" transform="rotate(-90 234.7 58.2)">VCC</text>
<text x="237.8" y="56.9">A0</text>
<text x="237.8" y="59.4">A1</text>
<text x="34.2" y="64.5">74LS00</text>
<text x="35.2" y="61.9">U39B</text>
<text x="91.1" y="61.2" transform="rotate(-90 91.1 61.2)">GND</text>
<text x="125.5" y="63.2">DIR</text>
<text x="125.5" y="65.7">CE</text>
<text x="170.7" y="65.7">OE</text>
<text x="170.7" y="63.2">LE</text>
<text x="227.1" y="64.5">B3</text>
<text x="227.1" y="61.9">B2</text>
<text x="237.8" y="61.9">A2</text>
<text x="237.8" y="64.5">A3</text>
<text x="133.1" y="66.3" transform="rotate(-90 133.1 66.3)">GND</text>
<text x="178.8" y="66.8" transform="rotate(-90 178.8 66.8)">GND</text>
<text x="227.1" y="69.6">B5</text>
<text x="227.1" y="67">B4</text>
<text x="237.8" y="67">A4</text>
<text x="237.8" y="69.6">A5</text>
<text x="88.1" y="73.1">GND</text>
<text x="227.1" y="74.6">B7</text>
<text x="227.1" y="72.1">B6</text>
<text x="237.8" y="72.1">A6</text>
<text x="237.8" y="74.6">A7</text>
<text x="34.5" y="83.5">74LS04</text>
<text x="35.5" y="81">U37B</text>
<text x="130" y="78.2">GND</text>
<text x="175.8" y="78.2">GND</text>
<text x="234.7" y="82.8" transform="rotate(-90 234.7 82.8)">GND</text>
<text x="236.9" y="79.7">DIR</text>
<text x="237.7" y="82.3">CE</text>
<text x="250.2" y="79.7">+5V</text>
<text x="121.4" y="84">0.1µF</text>
<text x="122" y="86.1">C29</text>
<text x="126.6" y="92.4">U34</text>
<text x="126.6" y="95">74LS373</text>
<text x="231.6" y="94.4">GND</text>
<text x="34.5" y="101.3">74LS04</text>
<text x="35.5" y="98.8">U37C</text>
<text x="117.3" y="100">D0</text>
<text x="125.4" y="100.9" transform="rotate(-90 125.4 100.9)">VCC</text>
<text x="128.8" y="100">O0</text>
<text x="231.6" y="101">+5V</text>
<text x="117.3" y="102.6">D1</text>
<text x="117.3" y="105.1">D2</text>
<text x="117.3" y="107.7">D3</text>
<text x="128.8" y="102.6">O1</text>
<text x="128.8" y="105.1">O2</text>
<text x="128.8" y="107.7">O3</text>
<text x="234.3" y="106.6">U73</text>
<text x="117.3" y="110.2">D4</text>
<text x="117.3" y="112.7">D5</text>
<text x="128.8" y="110.2">O4</text>
<text x="128.8" y="112.7">O5</text>
<text x="227.1" y="112.7">B0</text>
<text x="234.3" y="108.7">74LS245</text>
<text x="237.8" y="112.7">A0</text>
<text x="34.5" y="117.8">74LS02</text>
<text x="35.5" y="115.3">U22B</text>
<text x="117.3" y="115.3">D6</text>
<text x="117.3" y="117.8">D7</text>
<text x="128.8" y="115.3">O6</text>
<text x="128.8" y="117.8">O7</text>
<text x="227.1" y="117.8">B2</text>
<text x="227.1" y="115.3">B1</text>
<text x="234.7" y="114.1" transform="rotate(-90 234.7 114.1)">VCC</text>
<text x="237.8" y="115.3">A1</text>
<text x="237.8" y="117.8">A2</text>
<text x="117.3" y="125.4">OE</text>
<text x="117.3" y="122.9">LE</text>
<text x="227.1" y="125.4">B5</text>
<text x="227.1" y="122.9">B4</text>
<text x="227.1" y="120.4">B3</text>
<text x="237.8" y="120.4">A3</text>
<text x="237.8" y="122.9">A4</text>
<text x="237.8" y="125.4">A5</text>
<text x="125.4" y="126.5" transform="rotate(-90 125.4 126.5)">GND</text>
<text x="227.1" y="130.5">B7</text>
<text x="227.1" y="128">B6</text>
<text x="237.8" y="128">A6</text>
<text x="237.8" y="130.5">A7</text>
<text x="34.5" y="135.6">74LS02</text>
<text x="35.6" y="133.1">U22A</text>
<text x="122.4" y="137.9">GND</text>
<text x="236.9" y="135.6">DIR</text>
<text x="250.2" y="135.6">+5V</text>
<text x="234.7" y="138.7" transform="rotate(-90 234.7 138.7)">GND</text>
<text x="237.7" y="138.1">CE</text>
<text x="35.5" y="149.6">U39C</text>
<text x="34.5" y="152.1">74LS00</text>
<text x="70.4" y="150.8">+5V</text>
<text x="91.9" y="150.8">+5V</text>
<text x="231.6" y="150.6">GND</text>
<text x="58.9" y="167.1">U37G</text>
<text x="73.4" y="164.4" transform="rotate(-90 73.4 164.4)">VCC</text>
<text x="83.5" y="167.8">U39E</text>
<text x="95" y="164.9" transform="rotate(-90 95 164.9)">VCC</text>
<text x="105.9" y="163.5">+5V</text>
<text x="116.1" y="163.5">+5V</text>
<text x="126.2" y="163.5">+5V</text>
<text x="136.4" y="163.5">+5V</text>
<text x="58.9" y="169.6">74LS04</text>
<text x="81.4" y="170.4">74LS00</text>
<text x="110" y="170.4">0.1µF</text>
<text x="110.6" y="172.4">C27</text>
<text x="120.1" y="170.4">0.1µF</text>
<text x="120.7" y="172.4">C28</text>
<text x="129.6" y="169.4">C77</text>
<text x="129.8" y="171.2">0.1µF</text>
<text x="140.2" y="171.2">0.1µF</text>
<text x="140.3" y="169.4">C78</text>
<text x="73.4" y="174.8" transform="rotate(-90 73.4 174.8)">GND</text>
<text x="95" y="174.2" transform="rotate(-90 95 174.2)">GND</text>
<text x="105.9" y="178.5">GND</text>
<text x="116.1" y="178.5">GND</text>
<text x="126.2" y="178.5">GND</text>
<text x="136.4" y="178.5">GND</text>
<text x="44.6" y="190.2">74LS00</text>
<text x="45.6" y="187.7">U39D</text>
<text x="63.7" y="190.2">74LS02</text>
<text x="64.7" y="187.7">U22C</text>
<text x="70.4" y="186.1">GND</text>
<text x="82.7" y="190.2">74LS02</text>
<text x="83.7" y="187.7">U22D</text>
<text x="91.9" y="186.1">GND</text>
<text x="100.5" y="190.2">74LS04</text>
<text x="101.5" y="187.7">U37D</text>
<text x="118.3" y="190.2">74LS04</text>
<text x="119.4" y="187.7">U37E</text>
<text x="136.1" y="190.2">74LS04</text>
<text x="137.2" y="187.7">U37F</text>
</g>
<g font-size="1.3" fill="#0000c2">
<text x="167.1" y="23.6">Memory Data Register</text>
<text x="159.3" y="154.8">MODULE CONTRACT — generated, do not hand-edit (kicad_contracts.py --stamp)</text>
<text x="159.3" y="156.9">IN: SRC_ACTIVE, ALU_OUT, IR_LOAD, MDR_OUT, PC_HI_OUT, PC_LO_OUT&lt;- Control Word Module</text>
<text x="159.3" y="158.9">IN: RAM_LOAD, RAM_OUT, ROM_OUT, SW_OUT &lt;- Control Word Module</text>
<text x="159.3" y="161">IN: CLK &lt;- root</text>
<text x="159.3" y="163">OUT: WRITE_DIR -&gt; Memory</text>
<text x="159.3" y="165">OUT: IRB0-7 -&gt; Microcode_Decoder</text>
<text x="159.3" y="167.1">OUT: PC0-15 -&gt; Program Counter</text>
<text x="159.3" y="169.1">BIDIR: W0-7 &lt;-&gt; ALU Module, Memory Address Regiser, Output</text>
<text x="159.3" y="171.2">BIDIR: MDR0-7 &lt;-&gt; Memory, Register Modules, Stack Pointer</text>
</g>
<g font-size="1.3" fill="#000084">
<text x="105.4" y="31.6">W[0..7]</text>
<text x="154.9" y="32.9">MDR[0..7]</text>
<text x="199.4" y="32.9">MDR[0..7]</text>
<text x="212.1" y="49.4">MDR[0..7]</text>
<text x="147.3" y="95.1">IRB[0..7]</text>
<text x="202.6" y="105.3">MDR[0..7]</text>
</g>
<g font-size="1.3">
<text x="107.9" y="39.2">W0</text>
<text x="107.9" y="41.8">W1</text>
<text x="147" y="41.8">MDR1</text>
<text x="147" y="39.2">MDR0</text>
<text x="157.5" y="39.2">MDR0</text>
<text x="157.5" y="41.8">MDR1</text>
<text x="191.4" y="39.2">MDR0</text>
<text x="191.4" y="41.8">MDR1</text>
<text x="21.6" y="45.6">ROM_OUT</text>
<text x="107.9" y="44.3">W2</text>
<text x="107.9" y="46.9">W3</text>
<text x="147" y="44.3">MDR2</text>
<text x="147" y="46.9">MDR3</text>
<text x="157.5" y="46.9">MDR3</text>
<text x="157.5" y="44.3">MDR2</text>
<text x="191.4" y="44.3">MDR2</text>
<text x="191.4" y="46.9">MDR3</text>
<text x="21.9" y="50.7">RAM_OUT</text>
<text x="61" y="48.1">READS_IDLE</text>
<text x="107.9" y="49.4">W4</text>
<text x="107.9" y="51.9">W5</text>
<text x="147" y="51.9">MDR5</text>
<text x="147" y="49.4">MDR4</text>
<text x="157.5" y="49.4">MDR4</text>
<text x="157.5" y="51.9">MDR5</text>
<text x="191.4" y="51.9">MDR5</text>
<text x="191.4" y="49.4">MDR4</text>
<text x="107.9" y="54.5">W6</text>
<text x="107.9" y="57">W7</text>
<text x="147" y="54.5">MDR6</text>
<text x="147" y="57">MDR7</text>
<text x="157.5" y="57">MDR7</text>
<text x="157.5" y="54.5">MDR6</text>
<text x="191.4" y="57">MDR7</text>
<text x="191.4" y="54.5">MDR6</text>
<text x="214.6" y="55.8">MDR0</text>
<text x="214.6" y="58.3">MDR1</text>
<text x="246.4" y="58.3">PC1</text>
<text x="246.4" y="55.8">PC0</text>
<text x="20.8" y="65.9">RAM_LOAD</text>
<text x="108.7" y="62.1">BUS_DIR</text>
<text x="143.8" y="62.1">LE_MDR</text>
<text x="214.6" y="60.8">MDR2</text>
<text x="214.6" y="65.9">MDR4</text>
<text x="214.6" y="63.4">MDR3</text>
<text x="246.4" y="65.9">PC4</text>
<text x="246.4" y="63.4">PC3</text>
<text x="246.4" y="60.8">PC2</text>
<text x="19.3" y="71">READS_IDLE</text>
<text x="45.7" y="68.5">LE_MDR</text>
<text x="109.2" y="68.5">MDR_EN</text>
<text x="142.3" y="68.5">MDR_OUT</text>
<text x="214.6" y="71">MDR6</text>
<text x="214.6" y="68.5">MDR5</text>
<text x="246.4" y="68.5">PC5</text>
<text x="246.4" y="71">PC6</text>
<text x="214.6" y="73.5">MDR7</text>
<text x="246.4" y="73.5">PC7</text>
<text x="251.5" y="83.7">PC_LO_OUT</text>
<text x="20.8" y="88.8">RAM_LOAD</text>
<text x="45.7" y="88.8">WRITE_DIR</text>
<text x="107.9" y="101.5">W1</text>
<text x="107.9" y="98.9">W0</text>
<text x="140.2" y="98.9">IRB0</text>
<text x="140.2" y="101.5">IRB1</text>
<text x="21.7" y="106.6">MDR_OUT</text>
<text x="45.7" y="106.6">MDR_OUT</text>
<text x="107.9" y="106.6">W3</text>
<text x="107.9" y="104">W2</text>
<text x="140.2" y="104">IRB2</text>
<text x="140.2" y="106.6">IRB3</text>
<text x="107.9" y="109.1">W4</text>
<text x="107.9" y="111.6">W5</text>
<text x="140.2" y="109.1">IRB4</text>
<text x="140.2" y="111.6">IRB5</text>
<text x="214.6" y="111.6">MDR0</text>
<text x="246.4" y="111.6">PC8</text>
<text x="107.9" y="116.7">W7</text>
<text x="107.9" y="114.2">W6</text>
<text x="140.2" y="114.2">IRB6</text>
<text x="140.2" y="116.7">IRB7</text>
<text x="214.6" y="119.3">MDR3</text>
<text x="214.6" y="114.2">MDR1</text>
<text x="214.6" y="116.7">MDR2</text>
<text x="246.4" y="114.2">PC9</text>
<text x="246.4" y="116.7">PC10</text>
<text x="246.4" y="119.3">PC11</text>
<text x="19.4" y="120.5">SRC_ACTIVE</text>
<text x="21.7" y="125.6">MDR_OUT</text>
<text x="45.7" y="123.1">MDR_EN</text>
<text x="93.8" y="121.8">LE_IR</text>
<text x="214.6" y="121.8">MDR4</text>
<text x="214.6" y="124.3">MDR5</text>
<text x="246.4" y="124.3">PC13</text>
<text x="246.4" y="121.8">PC12</text>
<text x="214.6" y="129.4">MDR7</text>
<text x="214.6" y="126.9">MDR6</text>
<text x="246.4" y="129.4">PC15</text>
<text x="246.4" y="126.9">PC14</text>
<text x="22.7" y="143.4">IR_LOAD</text>
<text x="26.7" y="138.3">CLK</text>
<text x="45.7" y="140.8">LE_IR</text>
<text x="251.5" y="139.6">PC_HI_OUT</text>
<text x="17.2" y="154.8">ALU_OUT</text>
<text x="17.9" y="159.9">SW_OUT</text>
<text x="50.8" y="157.4">BUS_DIR</text>
</g>
</svg>
